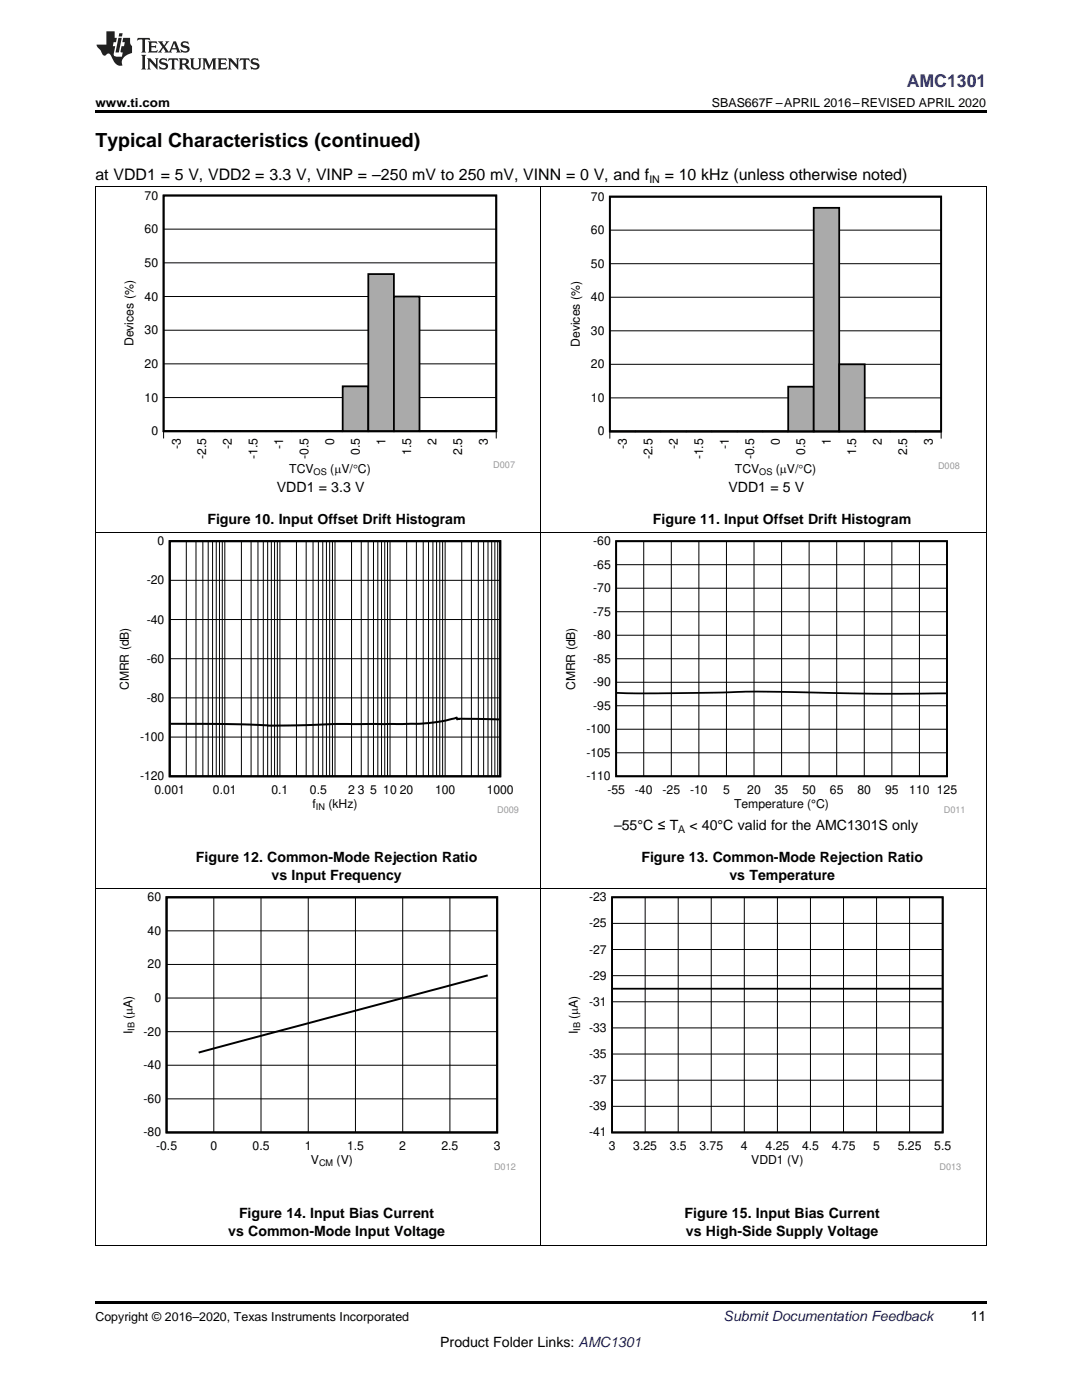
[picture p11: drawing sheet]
<svg xmlns="http://www.w3.org/2000/svg" width="216mm" height="279mm" viewBox="0 0 216 279" stroke-linecap="round" stroke-linejoin="round" font-family="sans-serif">
<path d="M19 248.5h.2zM196.7 248.5h.1zM19 259.7h177.8v.5h-177.8z" fill="#000"/>
<path d="M19.1 177.4v71.1M107.9 177.4v71.1M196.8 177.4v71.1M19 248.5h177.8" fill="none" stroke="#000" stroke-width=".2"/>
<path d="M24 178.1h78.9v55.4h-78.9z" fill-rule="evenodd" fill="#fff"/>
<path d="M33.2 179.1h66v46.9h-66zM97.3 194.7l-57.7 15.4" fill="none" stroke="#000" stroke-width=".39"/>
<path d="M42.7 179.1v46.9M52.1 179.1v46.9M61.5 179.1v46.9M70.9 179.1v46.9M80.4 179.1v46.9M89.8 179.1v46.9M33.2 199.2h66M33.2 192.5h66M33.2 185.8h66M33.2 219.3h66M33.2 212.6h66M33.2 205.9h66" fill="none" stroke="#000" stroke-width=".2"/>
<path d="M112.9 178.1h78.9v55.4h-78.9z" fill-rule="evenodd" fill="#fff"/>
<path d="M122.1 179.1h66v46.9h-66zM122.3 197.3h65.6" fill="none" stroke="#000" stroke-width=".35"/>
<g fill="none" stroke="#000" stroke-width=".2">
<path d="M19.1 106.3v71.1M107.9 106.3v71.1M196.8 106.3v71.1M19 177.4h177.8M128.7 179.1v46.9M135.3 179.1v46.9M141.9 179.1v46.9M148.5 179.1v46.9M155.1 179.1v46.9M161.7 179.1v46.9M168.3 179.1v46.9M174.9 179.1v46.9"/>
<path d="M181.5 179.1v46.9M122.1 199.9h66M122.1 194.7h66M122.1 189.5h66M122.1 184.3h66M122.1 215.6h66M122.1 210.4h66M122.1 205.1h66M122.1 220.8h66"/>
</g>
<path d="M23.3 107h80.2v55.4h-80.2z" fill-rule="evenodd" fill="#fff"/>
<path d="M33.9 108h65.9v46.9h-65.9zM99.6 143.6l-7.5-.2-.9 .2-.1-.4-2.7 .7-4.6 .5-17 .1a170.7 170.7 0 0 1-20 0l-12.7-.1" fill="none" stroke="#000" stroke-width=".4"/>
<g fill="none" stroke="#000" stroke-width=".2">
<path d="M33.9 115.8h65.9M37.2 108v46.9M39.1 108v46.9M40.5 108v46.9M41.5 108v46.9M42.4 108v46.9M43.1 108v46.9M43.8 108v46.9M44.4 108v46.9M44.9 108v46.9M48.2 108v46.9M50.1 108v46.9"/>
<path d="M51.5 108v46.9M52.5 108v46.9M53.4 108v46.9M54.1 108v46.9M54.8 108v46.9M55.3 108v46.9M55.9 108v46.9M59.2 108v46.9M61.1 108v46.9M62.5 108v46.9M63.5 108v46.9M64.4 108v46.9"/>
<path d="M65.1 108v46.9M65.8 108v46.9M66.3 108v46.9M66.8 108v46.9M70.1 108v46.9M72.1 108v46.9M73.5 108v46.9M74.5 108v46.9M75.4 108v46.9M76.1 108v46.9M76.8 108v46.9M77.3 108v46.9"/>
<path d="M77.8 108v46.9M81.1 108v46.9M83.1 108v46.9M84.5 108v46.9M85.5 108v46.9M86.4 108v46.9M87.1 108v46.9M87.8 108v46.9M88.3 108v46.9M88.8 108v46.9M92.1 108v46.9M94.1 108v46.9"/>
<path d="M95.4 108v46.9M96.5 108v46.9M97.4 108v46.9M98.1 108v46.9M98.7 108v46.9M99.3 108v46.9M33.9 139.3h65.9M33.9 131.5h65.9M33.9 123.6h65.9M33.9 147.1h65.9"/>
</g>
<path d="M112.4 107h79.9v55.4h-79.9z" fill-rule="evenodd" fill="#fff"/>
<path d="M122.9 108h66.1v46.9h-66.1zM123.1 138.3l5.3 .1 12-.1a319 319 0 0 1 27.4 0l8.3 .2 12.7-.1" fill="none" stroke="#000" stroke-width=".35"/>
<g fill="none" stroke="#000" stroke-width=".2">
<path d="M19.1 37.2v69.2M107.9 37.2v69.2M196.8 37.2v69.2M19 106.3h177.8M122.9 117.4h66.1M122.9 112.7h66.1M128.4 108v46.9M134 108v46.9M139.5 108v46.9M145 108v46.9M150.5 108v46.9M156 108v46.9"/>
<path d="M161.5 108v46.9M167 108v46.9M172.5 108v46.9M178 108v46.9M183.5 108v46.9M122.9 136.2h66.1M122.9 131.5h66.1M122.9 126.8h66.1M122.9 122.1h66.1M122.9 150.2h66.1M122.9 145.5h66.1M122.9 140.8h66.1"/>
</g>
<path d="M24.2 38h78.6v57.1h-78.6z" fill-rule="evenodd" fill="#fff"/>
<path d="M32.6 39h66.4v47.1h-66.4zM32.6 86.1h5.2zM37.8 86.1h5.1zM42.9 86.1h5.1zM48 86.1h5.1zM53.1 86.1h5.1zM58.2 86.1h5.1zM63.3 86.1h5.1z" fill="none" stroke="#000" stroke-width=".36"/>
<path d="M32.6 39h66.4M32.6 59.2h66.4M32.6 52.5h66.4M32.6 45.7h66.4M32.6 79.3h66.4M32.6 72.6h66.4M32.6 65.9h66.4M32.6 87.5v-1.4h66.4v1.4" fill="none" stroke="#000" stroke-width=".2"/>
<path d="M32.6 86.1h35.8" fill="none" stroke="#aaa" stroke-width=".2"/>
<path d="M68.4 77.1h5.1v9h-5.1z" fill-rule="evenodd" fill="#aaa"/>
<path d="M68.4 77.1h5.1v9h-5.1z" fill="none" stroke="#000" stroke-width=".36"/>
<path d="M73.5 54.7h5.1v31.4h-5.1z" fill-rule="evenodd" fill="#aaa"/>
<path d="M73.5 54.7h5.1v31.4h-5.1z" fill="none" stroke="#000" stroke-width=".36"/>
<path d="M78.6 59.2h5.1v26.9h-5.1z" fill-rule="evenodd" fill="#aaa"/>
<path d="M32.6 39h66.4v47.1h-66.4zM78.6 59.2h5.1v26.9h-5.1zM83.7 86.1h5.1zM88.8 86.1h5.1zM93.9 86.1h5.1z" fill="none" stroke="#000" stroke-width=".36"/>
<path d="M83.7 86.1h15.3" fill="none" stroke="#aaa" stroke-width=".2"/>
<path d="M113.3 38.3h78.2v56.8h-78.2z" fill-rule="evenodd" fill="#fff"/>
<path d="M121.7 39.2h66.1v46.9h-66.1zM121.7 86.1h5.1zM126.8 86.1h5.1zM131.9 86.1h5zM136.9 86.1h5.1zM142 86.1h5.1zM147.1 86.1h5.1zM152.2 86.1h5.1z" fill="none" stroke="#000" stroke-width=".35"/>
<path d="M121.7 39.2h66.1M121.7 59.3h66.1M121.7 52.6h66.1M121.7 45.9h66.1M121.7 79.4h66.1M121.7 72.7h66.1M121.7 66h66.1M121.7 87.5v-1.4h66.1v1.4" fill="none" stroke="#000" stroke-width=".2"/>
<path d="M121.7 86.1h35.6" fill="none" stroke="#aaa" stroke-width=".2"/>
<path d="M157.3 77.2h5.1v8.9h-5.1z" fill-rule="evenodd" fill="#aaa"/>
<path d="M157.3 77.2h5.1v8.9h-5.1z" fill="none" stroke="#000" stroke-width=".35"/>
<path d="M162.4 41.5h5.1v44.6h-5.1z" fill-rule="evenodd" fill="#aaa"/>
<path d="M162.4 41.5h5.1v44.6h-5.1z" fill="none" stroke="#000" stroke-width=".35"/>
<path d="M167.5 72.7h5v13.4h-5z" fill-rule="evenodd" fill="#aaa"/>
<path d="M121.7 39.2h66.1v46.9h-66.1zM167.5 72.7h5v13.4h-5zM172.5 86.1h5.1zM177.6 86.1h5.1zM182.7 86.1h5.1z" fill="none" stroke="#000" stroke-width=".35"/>
<path d="M172.5 86.1h15.3" fill="none" stroke="#aaa" stroke-width=".2"/>
<path d="M19 37.2h177.8" fill="none" stroke="#000" stroke-width=".2"/>
<path d="M19 22h177.8v.5h-177.8z" fill="#000"/>
<g fill="#231f20">
<path d="M27.5 7.6l-.1 .5 .4-.2h.6v.1v2.1l-.2 .4h1l-.3-.4v-2.1l.1-.1h.5l.5 .2-.2-.5zM29.5 8.3l.2 .3v1.5l-.2 .4h1.8l.2-.6a1.04 1.04 0 0 1-1.3 .2v-.7h.6l.3 .2v-.6l-.3 .2h-.6v-.6l.8-.1 .4 .3-.2-.5zM31.5 8.3l.9 1.1-.9 1.1h.8l-.2-.2 .5-.7 .4 .7-.2 .2h1.5l-.1-.2 .1-.4h.9l.1 .4-.2 .2h1l-.3-.3-.7-1.9h-.5l-.9 2-.8-1 .9-1h-.8l.1 .3-.3 .5-.4-.6 .2-.2zM34.7 8.6l.4 1h-.7zM36.3 8.4a.63 .63 0 0 0-.2 .7 .63 .63 0 0 0 .6 .4l.6 .2 .1 .2a.75 .75 0 0 1-.7 .4 .75 .75 0 0 1-.6-.5l.1 .7 .1-.1a1.11 1.11 0 0 0 1.5-.6 1.13 1.13 0 0 0-1.2-.8l-.1-.4a1.04 1.04 0 0 1 1.2 .2l-.2-.5-.1 .1-.5-.2zM28.2 10.9l.2 .4v2.2l-.2 .4h1l-.3-.4v-2.2l.3-.4zM29.3 11.6l.3 .4v1.5l-.3 .4h.8l-.2-.4v-1.3l1.5 1.7v-1.9l.2-.4h-.7l.2 .4v.9l-1.1-1.3zM32 11.8a.62 .62 0 0 0-.2 .7 .62 .62 0 0 0 .6 .4l.6 .1 .1 .3a.76 .76 0 0 1-.7 .3 .76 .76 0 0 1-.6-.4l.1 .7 .1-.1a1.11 1.11 0 0 0 1.5-.6 1.13 1.13 0 0 0-1.2-.8l-.1-.4a1.04 1.04 0 0 1 1.2 .2l-.2-.6-.1 .1-.5-.1zM33.7 11.6l-.2 .6a.61 .61 0 0 1 .8-.3v1.6l-.2 .4h.9l-.2-.4v-1.6a.63 .63 0 0 1 .8 .3l-.2-.6zM35.6 11.6l.3 .4v1.5l-.3 .4h1l-.2-.2v-.8l.5 .2a.76 .76 0 0 0 1.2 .7l-1-1a.58 .58 0 0 0 .6-.5 .58 .58 0 0 0-.5-.6zM36.4 11.9h.1a.45 .45 0 0 1 .5 .1 .45 .45 0 0 1 .1 .5l-.7 .2zM37.9 11.6l.2 .2a2.17 2.17 0 0 0 .3 1.9 .99 .99 0 0 0 1.6-.6v-1.1l.2-.4h-.7l.2 .2a1.92 1.92 0 0 1-.2 1.8 .6 .6 0 0 1-.9-.5v-1.1l.2-.4zM40.4 11.6l.2 .4v1.5l-.2 .4h.7l-.2-.4v-1.4l.8 1.8 .8-1.8v1.4l-.2 .4h.9l-.2-.4v-1.5l.2-.4h-.8l-.6 1.5-.6-1.5zM43.4 11.6l.2 .4v1.5l-.2 .4h1.8l.2-.6a1.04 1.04 0 0 1-1.3 .1v-.6h.5l.4 .2v-.6l-.4 .2h-.5v-.7h.8l.3 .3-.1-.6zM45.5 11.6l.2 .4v1.5l-.2 .4h.7l-.2-.4v-1.3l1.5 1.7v-1.9l.2-.4h-.7l.2 .4v.9l-1.1-1.3zM47.9 11.6l-.1 .6a.61 .61 0 0 1 .8-.3v1.6l-.3 .4h1l-.3-.4 .1-1.6a.63 .63 0 0 1 .7 .3l-.1-.6zM50.2 11.8a.62 .62 0 0 0-.2 .7 .62 .62 0 0 0 .6 .4l.6 .1 .2 .3a.76 .76 0 0 1-.8 .3 .76 .76 0 0 1-.6-.4l.1 .7 .2-.1a1.11 1.11 0 0 0 1.5-.6 1.13 1.13 0 0 0-1.3-.8l-.1-.4a1.04 1.04 0 0 1 1.2 .2l-.1-.6-.2 .1-.5-.1z"/>
<path d="M21.2 6.3v2.6h-1.9l.1 .4 .7 .9a.91 .91 0 0 0 1 .8 .56 .56 0 0 1 .5-.3 .56 .56 0 0 1 .5 .3l.4 .8a1.53 1.53 0 0 0 1.9 1.2 1.54 1.54 0 0 1 1-2.1l.9-.3v-1.4a1.52 1.52 0 0 1-.3-1.6h-1.4l-.2 .8h.5l-.2 .8h-.4l-.2 1v.2l.4 .1-.2 .8a1.93 1.93 0 0 1-1.6-.3l.3-1.8h-.5l.2-.8h.4l.2-.8h-.4v-1.3zM23.6 7.6l-.6 2.9h.7l.6-2.9zM23.8 6.6l-.1 .7h.6l.2-.7z"/>
</g>
<text font-size="3.9" x="19" y="29.3">Typical Characteristics (continued)</text>
<text font-size="3.5" fill="#00f" x="180.9" y="17.3">AMC1301</text>
<g font-size="3.2">
<text x="19" y="36">at VDD1 = 5 V, VDD2 = 3.3 V, VINP = –250 mV to 250 mV, VINN = 0 V, and f</text>
<text x="132.6" y="36">= 10 kHz (unless otherwise noted)</text>
</g>
<g font-size="2.8">
<text x="55.2" y="98.2">VDD1 = 3.3 V</text>
<text x="145.3" y="98.2">VDD1 = 5 V</text>
<text x="41.4" y="104.6">Figure 10. Input Offset Drift Histogram</text>
<text x="130.3" y="104.6">Figure 11. Input Offset Drift Histogram</text>
<text x="122.5" y="165.6">–55°C ≤ T</text>
<text x="137.6" y="165.6">&lt; 40°C valid for the AMC1301S only</text>
<text x="39.1" y="172">Figure 12. Common-Mode Rejection Ratio</text>
<text x="128" y="172">Figure 13. Common-Mode Rejection Ratio</text>
<text x="54.2" y="175.7">vs Input Frequency</text>
<text x="145.6" y="175.7">vs Temperature</text>
<text x="47.7" y="243.1">Figure 14. Input Bias Current</text>
<text x="136.6" y="243.1">Figure 15. Input Bias Current</text>
<text x="45.5" y="246.8">vs Common-Mode Input Voltage</text>
<text x="136.9" y="246.8">vs High-Side Supply Voltage</text>
<text x="193.7" y="263.6">11</text>
<text x="87.8" y="268.9">Product Folder Links: AMC1301</text>
</g>
<text font-size="2.8" fill="#0000c8" x="144.4" y="263.6">Submit Documentation Feedback</text>
<g font-size="2.5">
<text x="19" y="21.4">www.ti.com</text>
<text x="142.1" y="21.4">SBAS667F –APRIL 2016–REVISED APRIL 2020</text>
<text x="19" y="263.6">Copyright © 2016–2020, Texas Instruments Incorporated</text>
</g>
<g font-size="2.4">
<text x="28.9" y="39.8">70</text>
<text x="117.9" y="40">70</text>
<text x="28.9" y="46.5">60</text>
<text x="117.9" y="46.7">60</text>
<text x="28.9" y="53.3">50</text>
<text x="117.9" y="53.4">50</text>
<text x="28.9" y="60">40</text>
<text x="117.9" y="60.1">40</text>
<text x="26.6" y="69.1" transform="rotate(-90 26.6 69.1)">Devices (%)</text>
<text x="28.9" y="66.7">30</text>
<text x="115.7" y="69.2" transform="rotate(-90 115.7 69.2)">Devices (%)</text>
<text x="117.9" y="66.8">30</text>
<text x="28.9" y="73.4">20</text>
<text x="117.9" y="73.5">20</text>
<text x="28.9" y="80.1">10</text>
<text x="117.9" y="80.2">10</text>
<text x="30.2" y="86.9">0</text>
<text x="36.1" y="89.6" transform="rotate(-90 36.1 89.6)">-3</text>
<text x="46.3" y="89.6" transform="rotate(-90 46.3 89.6)">-2</text>
<text x="56.5" y="89.6" transform="rotate(-90 56.5 89.6)">-1</text>
<text x="66.7" y="88.8" transform="rotate(-90 66.7 88.8)">0</text>
<text x="76.9" y="88.8" transform="rotate(-90 76.9 88.8)">1</text>
<text x="87.1" y="88.8" transform="rotate(-90 87.1 88.8)">2</text>
<text x="97.3" y="88.8" transform="rotate(-90 97.3 88.8)">3</text>
<text x="119.3" y="86.9">0</text>
<text x="125.1" y="89.6" transform="rotate(-90 125.1 89.6)">-3</text>
<text x="135.2" y="89.6" transform="rotate(-90 135.2 89.6)">-2</text>
<text x="145.4" y="89.6" transform="rotate(-90 145.4 89.6)">-1</text>
<text x="155.6" y="88.8" transform="rotate(-90 155.6 88.8)">0</text>
<text x="165.8" y="88.8" transform="rotate(-90 165.8 88.8)">1</text>
<text x="175.9" y="88.8" transform="rotate(-90 175.9 88.8)">2</text>
<text x="186.1" y="88.8" transform="rotate(-90 186.1 88.8)">3</text>
<text x="41.2" y="91.6" transform="rotate(-90 41.2 91.6)">-2.5</text>
<text x="51.4" y="91.6" transform="rotate(-90 51.4 91.6)">-1.5</text>
<text x="57.7" y="94.5">TCV</text>
<text x="61.6" y="91.6" transform="rotate(-90 61.6 91.6)">-0.5</text>
<text x="65.9" y="94.5">(PV/qC)</text>
<text x="71.8" y="90.8" transform="rotate(-90 71.8 90.8)">0.5</text>
<text x="82" y="90.8" transform="rotate(-90 82 90.8)">1.5</text>
<text x="92.2" y="90.8" transform="rotate(-90 92.2 90.8)">2.5</text>
<text x="130.2" y="91.7" transform="rotate(-90 130.2 91.7)">-2.5</text>
<text x="140.3" y="91.7" transform="rotate(-90 140.3 91.7)">-1.5</text>
<text x="146.6" y="94.5">TCV</text>
<text x="150.5" y="91.7" transform="rotate(-90 150.5 91.7)">-0.5</text>
<text x="154.8" y="94.5">(PV/qC)</text>
<text x="160.7" y="90.9" transform="rotate(-90 160.7 90.9)">0.5</text>
<text x="170.9" y="90.9" transform="rotate(-90 170.9 90.9)">1.5</text>
<text x="181" y="90.9" transform="rotate(-90 181 90.9)">2.5</text>
<text x="31.4" y="108.8">0</text>
<text x="118.4" y="113.5">-65</text>
<text x="118.4" y="108.8">-60</text>
<text x="29.3" y="116.6">-20</text>
<text x="118.4" y="118.2">-70</text>
<text x="29.3" y="124.4">-40</text>
<text x="118.4" y="122.9">-75</text>
<text x="118.4" y="127.6">-80</text>
<text x="25.7" y="137.7" transform="rotate(-90 25.7 137.7)">CMRR (dB)</text>
<text x="29.3" y="132.3">-60</text>
<text x="114.8" y="137.7" transform="rotate(-90 114.8 137.7)">CMRR (dB)</text>
<text x="118.4" y="137">-90</text>
<text x="118.4" y="132.3">-85</text>
<text x="29.3" y="140.1">-80</text>
<text x="118.4" y="141.6">-95</text>
<text x="27.9" y="147.9">-100</text>
<text x="117" y="146.3">-100</text>
<text x="27.9" y="155.7">-120</text>
<text x="117" y="155.7">-110</text>
<text x="117" y="151">-105</text>
<text x="30.8" y="158.5">0.001</text>
<text x="42.5" y="158.5">0.01</text>
<text x="54.2" y="158.5">0.1</text>
<text x="61.8" y="158.5">0.5</text>
<text x="62.4" y="161.3">f</text>
<text x="65.5" y="161.3">(kHz)</text>
<text x="69.5" y="158.5">2</text>
<text x="71.4" y="158.5">3</text>
<text x="73.8" y="158.5">5</text>
<text x="76.5" y="158.5">10</text>
<text x="79.8" y="158.5">20</text>
<text x="86.8" y="158.5">100</text>
<text x="97.1" y="158.5">1000</text>
<text x="121.2" y="158.5">-55</text>
<text x="126.7" y="158.5">-40</text>
<text x="132.2" y="158.5">-25</text>
<text x="137.7" y="158.5">-10</text>
<text x="144.3" y="158.5">5</text>
<text x="146.5" y="161.3">Temperature (°C)</text>
<text x="149.1" y="158.5">20</text>
<text x="154.6" y="158.5">35</text>
<text x="160.1" y="158.5">50</text>
<text x="165.6" y="158.5">65</text>
<text x="171.1" y="158.5">80</text>
<text x="176.6" y="158.5">95</text>
<text x="181.4" y="158.5">110 125</text>
<text x="29.5" y="179.9">60</text>
<text x="117.5" y="179.9">-23</text>
<text x="117.5" y="185.1">-25</text>
<text x="29.5" y="186.6">40</text>
<text x="117.5" y="190.3">-27</text>
<text x="29.5" y="193.3">20</text>
<text x="117.5" y="195.5">-29</text>
<text x="26.4" y="203.3" transform="rotate(-90 26.4 203.3)">(PA)</text>
<text x="30.8" y="200">0</text>
<text x="115.3" y="203.3" transform="rotate(-90 115.3 203.3)">(PA)</text>
<text x="117.5" y="200.7">-31</text>
<text x="26.4" y="206.4" transform="rotate(-90 26.4 206.4)">I</text>
<text x="28.6" y="206.7">-20</text>
<text x="115.3" y="206.4" transform="rotate(-90 115.3 206.4)">I</text>
<text x="117.5" y="205.9">-33</text>
<text x="28.6" y="213.4">-40</text>
<text x="117.5" y="211.2">-35</text>
<text x="28.6" y="220.1">-60</text>
<text x="117.5" y="221.6">-39</text>
<text x="117.5" y="216.4">-37</text>
<text x="28.6" y="226.8">-80</text>
<text x="117.5" y="226.8">-41</text>
<text x="31.1" y="229.6">-0.5</text>
<text x="42" y="229.6">0</text>
<text x="50.4" y="229.6">0.5</text>
<text x="60.8" y="229.6">1</text>
<text x="62" y="232.4">V</text>
<text x="67.2" y="232.4">(V)</text>
<text x="69.2" y="229.6">1.5</text>
<text x="79.7" y="229.6">2</text>
<text x="88.1" y="229.6">2.5</text>
<text x="98.5" y="229.6">3</text>
<text x="121.5" y="229.6">3</text>
<text x="126.4" y="229.6">3.25</text>
<text x="133.6" y="229.6">3.5</text>
<text x="139.6" y="229.6">3.75</text>
<text x="147.8" y="229.6">4</text>
<text x="149.9" y="232.4">VDD1 (V)</text>
<text x="152.8" y="229.6">4.25</text>
<text x="160" y="229.6">4.5</text>
<text x="166" y="229.6">4.75</text>
<text x="174.2" y="229.6">5</text>
<text x="179.1" y="229.6">5.25</text>
<text x="186.4" y="229.6">5.5</text>
</g>
<g font-size="2.1">
<text x="129.6" y="36.6">IN</text>
<text x="135.3" y="166.2">A</text>
</g>
<g font-size="1.8">
<text x="62.6" y="94.9">OS</text>
<text x="151.5" y="94.9">OS</text>
<text x="63" y="161.7">IN</text>
<text x="26.9" y="205.7" transform="rotate(-90 26.9 205.7)">IB</text>
<text x="115.8" y="205.7" transform="rotate(-90 115.8 205.7)">IB</text>
<text x="63.7" y="232.8">CM</text>
</g>
<g font-size="1.8" fill="#999">
<text x="98.4" y="93.5">D007</text>
<text x="187.2" y="93.5">D008</text>
<text x="99.2" y="162.3">D009</text>
<text x="188.4" y="162.3">D011</text>
<text x="98.6" y="233.4">D012</text>
<text x="187.5" y="233.4">D013</text>
</g>
</svg>
